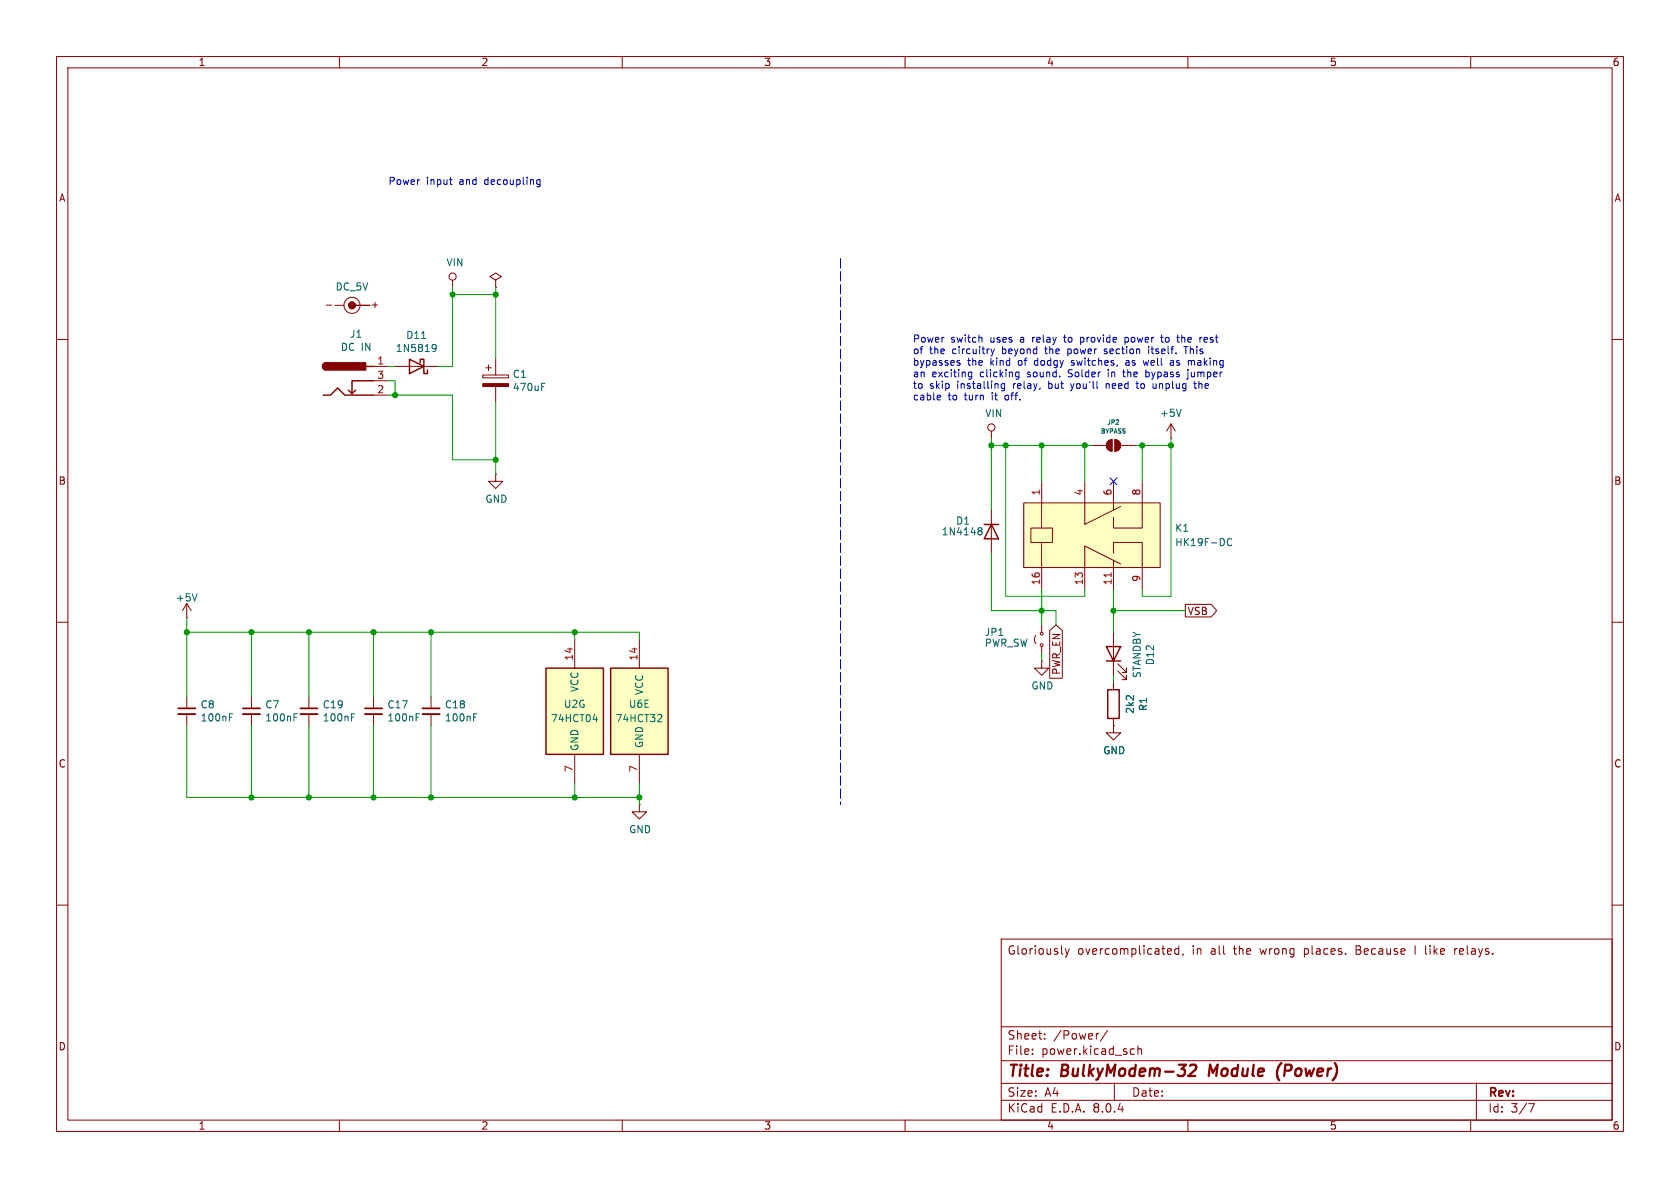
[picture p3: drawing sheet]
<svg xmlns="http://www.w3.org/2000/svg" width="297mm" height="210mm" viewBox="0 0 297 210" stroke-linecap="round" stroke-linejoin="round" font-family="sans-serif">
<g fill="none" stroke="#840000" stroke-width=".18">
<path d="M10 10h277v190h-277zM12 12h273v186h-273zM60 10v2M110 10v2M160 10v2M210 10v2M260 10v2M10 60h2M57.7 53.9h.9M59.2 54h1.6M62.9 54h2.5zM285 60h2"/>
<path d="M66 64.8h2.6M66 69.9h2.6M66 67.3h2.6M69.8 64.8h7.7M175.3 76.2v1.3M193 78.7h2.6M195.9 78l.7-.3v2.1a1.02 1.02 0 0 1-.9-.7 1.02 1.02 0 0 1 .2-1.1zM197.1 77.7a1.02 1.02 0 0 1 1 1 1.02 1.02 0 0 1-1 1.1zM198.1 78.7h2.6M207 77.5h.1M207 74.9l-.8 1.3M207 74.9v2.6"/>
<path d="M207 74.9l.8 1.3M87.6 83.8v1.3h1.3l-1.3 1.3-1.2-1.3h1.2M87.6 83.8h.1M175.3 90.2v7.6M10 110h2M33 109.2h.1M33 106.7l-.7 1.3M33 106.7v2.5M33 106.7l.8 1.3M196.8 111.8v7.6M197.6 118.6l1.5 1.5v-.7v.7h-.7M197.6 117.3l1.5 1.6v-.8v.8h-.7"/>
<path d="M285 110h2M44.4 123.2v2M44.4 126.2v2.1M66 123.2v2M66 126.2v2.1M196.8 120.7v1.2M196.8 127v1.3M10 160h2M285 160h2M177 166h108v32h-108zM188.3 167.7l.4 1M188.7 168.7l-.2 .4-.2 .1"/>
<path d="M189 167.7l-.3 1M206.6 167.7l.4 .1 .1 .3-.7 .1M207 168.6l-.4 .1M208.4 167.8l-.4-.1-.3 .3v.4l.1 .2h.6M208.4 167.2v1.5M209.2 168.6l-.2 .3M239.7 167.9h.5M240.2 167.2h-.5v1.5h.6M250.2 167.2v1.5M257.2 167.7v1M257.6 167.7l-.3 .1-.1 .2M60 198v2"/>
<path d="M110 198v2M160 198v2M177 194.5h108M177 191.5h108M177 187.5h108M177 181.5h108M182.5 186.3v.1M182.5 185.5v.1M184.7 183.6v.1M184.7 182.8v.1M194.2 182.7l-.2 .1M195.8 182.1l-1.3 2"/>
<path d="M197 191.5v3M200.1 185.4l.4 .1M200.5 186.3l-.4 .1M201.2 185.5l.2-.1 .3 .1 .1 .9M201.2 184.9v1.5M210 198v2M260 198v2M261 191.5v6.5M270.2 195.1h1l-.6 1.5"/>
<circle cx="62.2" cy="54" r="1.42"/>
<circle cx="175.3" cy="75.6" r=".63"/>
</g>
<path d="M210.4 188.4l.3-.2h.5a.45 .45 0 0 1 .3 .6l-.2 .3-1.2 1.1h1.2M213.9 188.2l-.2 2M226.5 187.9a2.35 2.35 0 0 0-.3 3.1" fill="none" stroke="#840000" stroke-width=".4"/>
<path d="M42.9 126.2h3.1M64.5 126.2h3.1" fill="none" stroke="#840000" stroke-width=".33"/>
<path d="M42.9 125.2h3.1M64.5 125.2h3.1" fill="none" stroke="#840000" stroke-width=".3"/>
<g fill="none" stroke="#006464" stroke-width=".18">
<path d="M74.5 59.8h.8M76.5 60.9h.4l.1 .1a.84 .84 0 0 1-.3 1.1h-.2M77.1 61.4l-.2 .3-.4-.1M208.8 72.3l-.4 1.3M173 93.8h.1M173 93.4l.4-.1 .2 .1v.2l-.2 .2M173.1 93.8h.3M173.1 93.8l-.1 .1M173.4 93.8l.2 .3v.3l-.2 .2-.4-.1M34.8 105l-.4 1.2M52 126.8h.4M52 126.2h.6"/>
<path d="M73.6 126.8h.4M73.6 126.2h.6"/>
</g>
<path d="M57.1 69.9h1.3l1.3-1.3 1.3 1.3h5M57.7 64.1a.64 .64 0 0 0-.7 .7 .64 .64 0 0 0 .7 .6M62.9 69l-.7 .6M64.8 64.8h1.2M66 67.3h-3.8v2.3l-.6-.6M72.4 63.5l2.5 1.3-2.5 1.2zM74.3 64.1v-.6h.6v2.5h.7v-.6M174 92.7h2.5M175.3 92.7l1.2 2.6h-2.5zM195.6 114.3h2.5l-1.3 2.5zM195.6 116.8h2.5M195.8 121.9h2.1v5.1h-2.1z" fill="none" stroke="#840000" stroke-width=".25"/>
<g fill="#840000" stroke="#840000" stroke-width=".18">
<path d="M195.9 78l.7-.3v2.1a1.02 1.02 0 0 1-.9-.7 1.02 1.02 0 0 1 .2-1.1z"/>
<path d="M197.1 77.7a1.02 1.02 0 0 1 1 1 1.02 1.02 0 0 1-1 1.1z"/>
<circle cx="62.2" cy="54" r=".63"/>
</g>
<g fill="#840000" stroke="#840000" stroke-width=".25">
<path d="M57.2 64.3l.5-.2v1.3a.63 .63 0 0 1-.6-.4 .63 .63 0 0 1 .1-.7z"/>
<path d="M57.7 64.1h6.9v1.3h-6.9z"/>
</g>
<path d="M96.5 118.1h10.2v15.3h-10.2z" fill="#ffffc2"/>
<path d="M96.5 118.1h10.2v15.3h-10.2z" fill="none" stroke="#840000" stroke-width=".25"/>
<path d="M85.3 66.3h4.6v.5h-4.6zM85.9 65h1M86.4 64.5v1M87.6 63.5v2.8M87.6 68.3v2.8M101.6 113v5.1M33 123.2v2M33 126.2v2.1M101.6 133.4v5M113 142.2v1.3h1.3l-1.3 1.3-1.2-1.3h1.2M113 142.2h.1" fill="none" stroke="#840000" stroke-width=".18"/>
<path d="M95.7 68.4h.5M95.7 67.8h.6M40.5 126.8h.5M40.5 126.2h.7M104.8 127.2h.8M105.4 126.7v.9" fill="none" stroke="#006464" stroke-width=".18"/>
<path d="M31.5 126.2h3" fill="none" stroke="#840000" stroke-width=".33"/>
<path d="M31.5 125.2h3" fill="none" stroke="#840000" stroke-width=".3"/>
<path d="M85.3 67.8h4.6v.5h-4.6z" fill="#840000" stroke="#840000" stroke-width=".18"/>
<path d="M107.9 118.1h10.2v15.3h-10.2z" fill="#ffffc2"/>
<path d="M107.9 118.1h10.2v15.3h-10.2z" fill="none" stroke="#840000" stroke-width=".25"/>
<g fill="none" stroke="#840000" stroke-width=".18">
<path d="M80 49.5v1.3M87.6 49.5l1-.6-1-.6-1 .6 1 .6v1.3M87.6 50.8h.1M113 113v5.1M113 133.4v5"/>
<circle cx="80" cy="48.9" r=".63"/>
</g>
<path d="M116.7 126.3l.3 .3-.1 .3-.7 .7h.8" fill="none" stroke="#006464" stroke-width=".18"/>
<path d="M181 88.9h24.1v11.4h-24.1z" fill="#ffffc2"/>
<g fill="none" stroke="#840000" stroke-width=".18">
<path d="M181 88.9h24.1v11.4h-24.1zM182.2 93.3h3.9v2.6h-3.9zM184.1 85.1v8.2M184.1 95.9v8.2M191.8 85.1v7.6l6.3-3.2M196.8 97.8v-1.9h5.1v8.2M196.8 85.1v5.1M196.8 99.1v5M198.1 99.7l-6.3-3.2v7.6M201.9 85.1v8.2h-5.1v-1.9M183.1 112.3l-.2 .7 .2 .8M184.1 116.8v1.3h1.3l-1.3 1.3-1.2-1.3h1.2"/>
<path d="M184.1 116.8h.1M184.1 110.5v1.3M184.1 114.3v1.3M185.6 111.4l1.1-.9 1.1 .9v8.5h-2.2zM209.5 106.8h4.6l1 1.2-1 1.1h-4.6zM54.6 123.2v2M54.6 126.2v2.1M76.2 123.2v2M76.2 126.2v2.1M196.8 128.3v1.2h1.3l-1.3 1.3-1.2-1.3h1.2M196.8 128.3h.1M196.8 120.7v1.2"/>
<path d="M196.8 127v1.3"/>
<circle cx="184.1" cy="114" r=".25"/>
<circle cx="184.1" cy="112" r=".25"/>
</g>
<path d="M196.4 101.3v.7" fill="none" stroke="#a90000" stroke-width=".18"/>
<path d="M217.7 95.3a.6 .6 0 0 0-.8 .4 .6 .6 0 0 0 .6 .8l.2-.2M62.1 126.8h.5M62.1 126.2h.6M83.7 126.8h.5M83.7 126.2h.6" fill="none" stroke="#006464" stroke-width=".18"/>
<path d="M53.1 126.2h3M74.7 126.2h3" fill="none" stroke="#840000" stroke-width=".33"/>
<path d="M53.1 125.2h3M74.7 125.2h3" fill="none" stroke="#840000" stroke-width=".3"/>
<g fill="none" stroke="#0000c2" stroke-width=".18">
<path d="M79.4 31.8h.5M79.7 32.5l.2 .1M95 31.8h.5M95 32.5h.5M95.5 31.8v1l-.3 .2h-.3M173.4 59.6l.2 .2v.7M188 59.6h.5M188.2 59.2v1.2M191 59.6v1.3M191.4 59.6l-.4 .1M198.9 59.7l.3-.1 .2 .2M198.9 59.6v1.3"/>
<path d="M205.2 59.6h.5M205.4 59.2v1.1l.3 .2M208.9 59.2v1.3M209.1 59.6l-.2 .2M213.3 59.6h-.3l-.1 .2v.6l.4 .1M213.5 59.9l-.6 .2M165.9 69.9h.3l.1 .3-.6 .1M166.2 70.6l-.3 .1M169.3 64.1l.4 .2v.2l-.4 .1M169.3 63.8h.4M171.2 66.5l.2 .1h.4M171.8 65.8v1l-.1 .2"/>
<path d="M171.8 65.8h-.4l-.2 .1M175.2 61.7l.3 .8M175.5 62.5l-.2 .4M175.8 61.7l-.3 .8M177.6 67.8v1l-.2 .3-.3-.1M177.6 67.9l-.4-.1-.2 .3 .1 .5h.5M179.7 66.6h.4M179.7 65.8h.4M180.1 65.8v1l-.1 .2M188.8 61.7v1.3M188.8 62.5h.1M188.9 61.7h-.1"/>
<path d="M189.3 67.8l.3 .9M189.4 64.5l.1 .1M189.5 69l-.2 .1M189.6 63.7l-.2 .2 .2 .2M191 60.4l.4 .1M195.2 62.5h.4M195.6 67.8v.9M195.6 61.7l-.4 .2 .1 .1 .3 .1M195.9 67.8l-.3 .1M195.9 65.8v.8M198.5 65.8h.4M198.6 65.3v1.1l.3 .2"/>
<path d="M199.4 63.7l-.3 .1M199.4 60.4l-.2 .1-.3-.1M199.5 64.1h-.3l-.2 .2 .1 .2 .4 .1M200.8 67.8h.5M201 67.4v1.1l.3 .2M202.1 63.7l.2 .9 .3-.6 .2 .6M202.6 65.8h.3l.2 .1M202.6 65.3v1.3M203.1 61.7v.8M203.1 66.5l-.2 .1h-.3M203.5 61.7h.5M204.4 68.5l-.4 .2"/>
<path d="M204.4 67.8v.9M206.9 63.8h.5l.1 .8M207.5 64l-.5 .1-.1 .2 .1 .3 .5-.1M209.6 61.3v1.2M210 65.3v.2M210 65.8v1.2M210.6 63.8v.1M210.6 63.9v.7M211 67.8h.5M211.1 63.8l-.3-.1-.2 .2M211.2 67.4v1.1l.3 .2M211.9 67.4v1.3"/>
<path d="M212.1 67.8l-.2 .1"/>
</g>
<path d="M148.6 45.7v96.5" fill="none" stroke="#0000c2" stroke-width=".18" stroke-dasharray="1.7 .6"/>
<g fill="none" stroke="#009600" stroke-width=".18">
<path d="M80 50.8v14h-2.5M80 52.1h7.6M87.6 50.8v12.7M68.6 69.9h11.4v11.4h7.6M68.6 67.3h1.2v2.6M68.6 64.8h1.2M87.6 71.1v12.7M175.3 78.7h17.7M175.3 77.5v12.7M177.8 78.7v26.7h14v-1.3M184.1 78.7v6.4M191.8 78.7v6.4"/>
<path d="M200.7 78.7h6.3M201.9 78.7v6.4M207 77.5v27.9h-5.1v-1.3M175.3 97.8v10.2h11.4v2.5M33 111.8h80v1.2M33 109.2v14M44.4 111.8v11.4M54.6 111.8v11.4M66 111.8v11.4M76.2 111.8v11.4M101.6 111.8v1.2M184.1 104.1v6.4"/>
<path d="M184.1 115.6v1.2M196.8 108h12.7M196.8 104.1v7.7M196.8 119.4v1.3M33 128.3v12.7h80M44.4 128.3v12.7M54.6 128.3v12.7M66 128.3v12.7M76.2 128.3v12.7M101.6 138.4v2.6M113 138.4v3.8"/>
</g>
<path d="M196.2 84.5l1.3 1.2M197.5 84.5l-1.3 1.2" fill="none" stroke="#000084" stroke-width=".18"/>
<g fill="#009600" stroke="#009600" stroke-width=".18">
<circle cx="101.6" cy="111.8" r=".46"/>
<circle cx="76.2" cy="111.8" r=".46"/>
<circle cx="54.6" cy="111.8" r=".46"/>
<circle cx="87.6" cy="81.3" r=".46"/>
<circle cx="101.6" cy="141" r=".46"/>
<circle cx="113" cy="141" r=".46"/>
<circle cx="69.8" cy="69.9" r=".46"/>
<circle cx="175.3" cy="78.7" r=".46"/>
<circle cx="184.1" cy="78.7" r=".46"/>
<circle cx="177.8" cy="78.7" r=".46"/>
<circle cx="87.6" cy="52.1" r=".46"/>
<circle cx="80" cy="52.1" r=".46"/>
<circle cx="54.6" cy="141" r=".46"/>
<circle cx="66" cy="141" r=".46"/>
<circle cx="44.4" cy="111.8" r=".46"/>
<circle cx="66" cy="111.8" r=".46"/>
<circle cx="33" cy="111.8" r=".46"/>
<circle cx="44.4" cy="141" r=".46"/>
<circle cx="76.2" cy="141" r=".46"/>
<circle cx="184.1" cy="108" r=".46"/>
<circle cx="201.9" cy="78.7" r=".46"/>
<circle cx="207" cy="78.7" r=".46"/>
<circle cx="191.8" cy="78.7" r=".46"/>
<circle cx="196.8" cy="108" r=".46"/>
</g>
<g font-size="2.8" fill="#840000">
<text x="178" y="190.9">Title:</text>
<text x="187.7" y="190.9">BulkyModem-32</text>
<text x="214.6" y="190.9">Module</text>
<text x="227.4" y="190.9">(Power)</text>
</g>
<g font-size="2.1" fill="#840000">
<text x="178" y="169">Gloriously</text>
<text x="190.4" y="169">overcomplicated,</text>
<text x="210.8" y="169">in</text>
<text x="214.2" y="169">all</text>
<text x="218.4" y="169">the</text>
<text x="223.2" y="169">wrong</text>
<text x="231.1" y="169">places.</text>
<text x="240.4" y="169">Because</text>
<text x="251" y="169">I like</text>
<text x="258.3" y="169">relays.</text>
<text x="178" y="184">Sheet:</text>
<text x="186.2" y="184">/Power/</text>
<text x="178" y="186.7">File:</text>
<text x="184.1" y="186.7">power.kicad_sch</text>
<text x="178" y="196.9">KiCad</text>
<text x="178" y="194.1">Size:</text>
<text x="184.7" y="194.1">A4</text>
<text x="185.7" y="196.9">E.D.A.</text>
<text x="193.3" y="196.9">8.0.4</text>
<text x="200" y="194.1">Date:</text>
<text x="263" y="194.3">Rev:</text>
<text x="263" y="196.9">Id:</text>
<text x="267.1" y="196.9">3/7</text>
</g>
<g font-size="1.8" fill="#840000">
<text x="35" y="11.9">1</text>
<text x="85" y="11.9">2</text>
<text x="135" y="11.9">3</text>
<text x="185" y="11.9">4</text>
<text x="235" y="11.9">5</text>
<text x="285" y="11.9">6</text>
<text x="10.3" y="35.9">A</text>
<text x="285.3" y="35.9">A</text>
<text x="65.4" y="54.7">+</text>
<text x="10.3" y="85.9">B</text>
<text x="285.3" y="85.9">B</text>
<text x="209.9" y="108.9">VSB</text>
<text x="187.6" y="119.4" transform="rotate(-90 187.6 119.4)">PWR_EN</text>
<text x="10.3" y="135.9">C</text>
<text x="285.3" y="135.9">C</text>
<text x="10.3" y="185.9">D</text>
<text x="285.3" y="185.9">D</text>
<text x="35" y="199.9">1</text>
<text x="85" y="199.9">2</text>
<text x="135" y="199.9">3</text>
<text x="185" y="199.9">4</text>
<text x="235" y="199.9">5</text>
<text x="285" y="199.9">6</text>
</g>
<g font-size="1.8" fill="#0000c2">
<text x="68.6" y="32.8">Power</text>
<text x="75.4" y="32.8">input</text>
<text x="81.3" y="32.8">and</text>
<text x="85.9" y="32.8">decoupling</text>
<text x="161.3" y="60.6">Power</text>
<text x="161.3" y="62.7">of</text>
<text x="161.3" y="64.7">bypasses</text>
<text x="164.3" y="62.7">the</text>
<text x="168.1" y="60.6">switch</text>
<text x="168.5" y="62.7">circuitry</text>
<text x="171" y="64.7">the</text>
<text x="175.2" y="64.7">kind</text>
<text x="175.2" y="60.6">uses</text>
<text x="177.4" y="62.7">beyond</text>
<text x="180.3" y="64.7">of</text>
<text x="180.6" y="60.6">a</text>
<text x="183" y="60.6">relay</text>
<text x="183.3" y="64.7">dodgy</text>
<text x="185.3" y="62.7">the</text>
<text x="188.8" y="60.6">to</text>
<text x="189.4" y="62.7">power</text>
<text x="190.1" y="64.7">switches,</text>
<text x="191.8" y="60.6">provide</text>
<text x="196.1" y="62.7">section</text>
<text x="199.9" y="64.7">as</text>
<text x="199.9" y="60.6">power</text>
<text x="203.2" y="64.7">well</text>
<text x="204.1" y="62.7">itself.</text>
<text x="206.6" y="60.6">to</text>
<text x="208.2" y="64.7">as</text>
<text x="209.6" y="60.6">the</text>
<text x="210.7" y="62.7">This</text>
<text x="211.5" y="64.7">making</text>
<text x="213.8" y="60.6">rest</text>
<text x="161.3" y="66.8">an</text>
<text x="161.3" y="68.8">to</text>
<text x="161.3" y="70.9">cable</text>
<text x="164.3" y="68.8">skip</text>
<text x="164.8" y="66.8">exciting</text>
<text x="167.6" y="70.9">to</text>
<text x="169.3" y="68.8">installing</text>
<text x="170.6" y="70.9">turn</text>
<text x="173.4" y="66.8">clicking</text>
<text x="175.6" y="70.9">it</text>
<text x="178.1" y="70.9">off.</text>
<text x="179.4" y="68.8">relay,</text>
<text x="181.9" y="66.8">sound.</text>
<text x="185.8" y="68.8">but</text>
<text x="189.3" y="66.8">Solder</text>
<text x="190" y="68.8">you'll</text>
<text x="196.4" y="68.8">need</text>
<text x="196.5" y="66.8">in</text>
<text x="199.5" y="66.8">the</text>
<text x="202" y="68.8">to</text>
<text x="203.6" y="66.8">bypass</text>
<text x="205.1" y="68.8">unplug</text>
<text x="211.2" y="66.8">jumper</text>
<text x="212.6" y="68.8">the</text>
</g>
<g font-size="1.8" fill="#006464">
<text x="78.8" y="47.3">VIN</text>
<text x="59.2" y="51.6">DC_5V</text>
<text x="61.8" y="59.9">J1</text>
<text x="60.1" y="62.2">DC IN</text>
<text x="69.9" y="62.4">1N5819</text>
<text x="71.7" y="60.1">D11</text>
<text x="90.6" y="67">C1</text>
<text x="90.6" y="69.3">470uF</text>
<text x="174.1" y="73.9">VIN</text>
<text x="205" y="73.9">+5V</text>
<text x="85.7" y="89.1">GND</text>
<text x="166.4" y="94.8">1N4148</text>
<text x="168.9" y="92.9">D1</text>
<text x="207.7" y="94.2">K1</text>
<text x="207.7" y="96.7">HK19F-DC</text>
<text x="31" y="106.5">+5V</text>
<text x="174" y="112.6">JP1</text>
<text x="174" y="114.5">PWR_SW</text>
<text x="201.9" y="120" transform="rotate(-90 201.9 120)">STANDBY</text>
<text x="204.2" y="117.7" transform="rotate(-90 204.2 117.7)">D12</text>
<text x="35.4" y="125.4">C8</text>
<text x="46.8" y="125.4">C7</text>
<text x="57" y="125.4">C19</text>
<text x="68.4" y="125.4">C17</text>
<text x="78.5" y="125.4">C18</text>
<text x="99.6" y="125.3">U2G</text>
<text x="102.5" y="122.4" transform="rotate(-90 102.5 122.4)">VCC</text>
<text x="111.1" y="125.3">U6E</text>
<text x="113.9" y="123" transform="rotate(-90 113.9 123)">VCC</text>
<text x="182.2" y="122.1">GND</text>
<text x="203" y="125.8" transform="rotate(-90 203 125.8)">R1</text>
<text x="35.4" y="127.7">100nF</text>
<text x="46.8" y="127.7">100nF</text>
<text x="57" y="127.7">100nF</text>
<text x="68.4" y="127.7">100nF</text>
<text x="78.5" y="127.7">100nF</text>
<text x="97.3" y="127.9">74HCT04</text>
<text x="108.7" y="127.9">74HCT32</text>
<text x="200.7" y="126.3" transform="rotate(-90 200.7 126.3)">2k2</text>
<text x="102.5" y="132.8" transform="rotate(-90 102.5 132.8)">GND</text>
<text x="113.9" y="132.3" transform="rotate(-90 113.9 132.3)">GND</text>
<text x="194.9" y="133.5">GND</text>
<text x="111.1" y="147.5">GND</text>
</g>
<g font-size="1.8" fill="#a90000">
<text x="66.6" y="64.5">1</text>
<text x="66.6" y="69.6">2</text>
<text x="66.6" y="67.1">3</text>
<text x="183.9" y="87.7" transform="rotate(-90 183.9 87.7)">1</text>
<text x="191.5" y="87.7" transform="rotate(-90 191.5 87.7)">4</text>
<text x="196.6" y="87.7" transform="rotate(-90 196.6 87.7)">6</text>
<text x="201.7" y="87.7" transform="rotate(-90 201.7 87.7)">8</text>
<text x="183.9" y="103.5" transform="rotate(-90 183.9 103.5)">16</text>
<text x="191.5" y="103.5" transform="rotate(-90 191.5 103.5)">13</text>
<text x="196.6" y="103.5" transform="rotate(-90 196.6 103.5)">11</text>
<text x="201.7" y="102.9" transform="rotate(-90 201.7 102.9)">9</text>
<text x="101.3" y="116.9" transform="rotate(-90 101.3 116.9)">14</text>
<text x="112.8" y="116.9" transform="rotate(-90 112.8 116.9)">14</text>
<text x="101.3" y="136.6" transform="rotate(-90 101.3 136.6)">7</text>
<text x="112.8" y="136.6" transform="rotate(-90 112.8 136.6)">7</text>
</g>
<g font-size="1.1" fill="#006464">
<text x="194.5" y="76.8">BYPASS</text>
<text x="195.6" y="75.3">JP2</text>
</g>
</svg>
